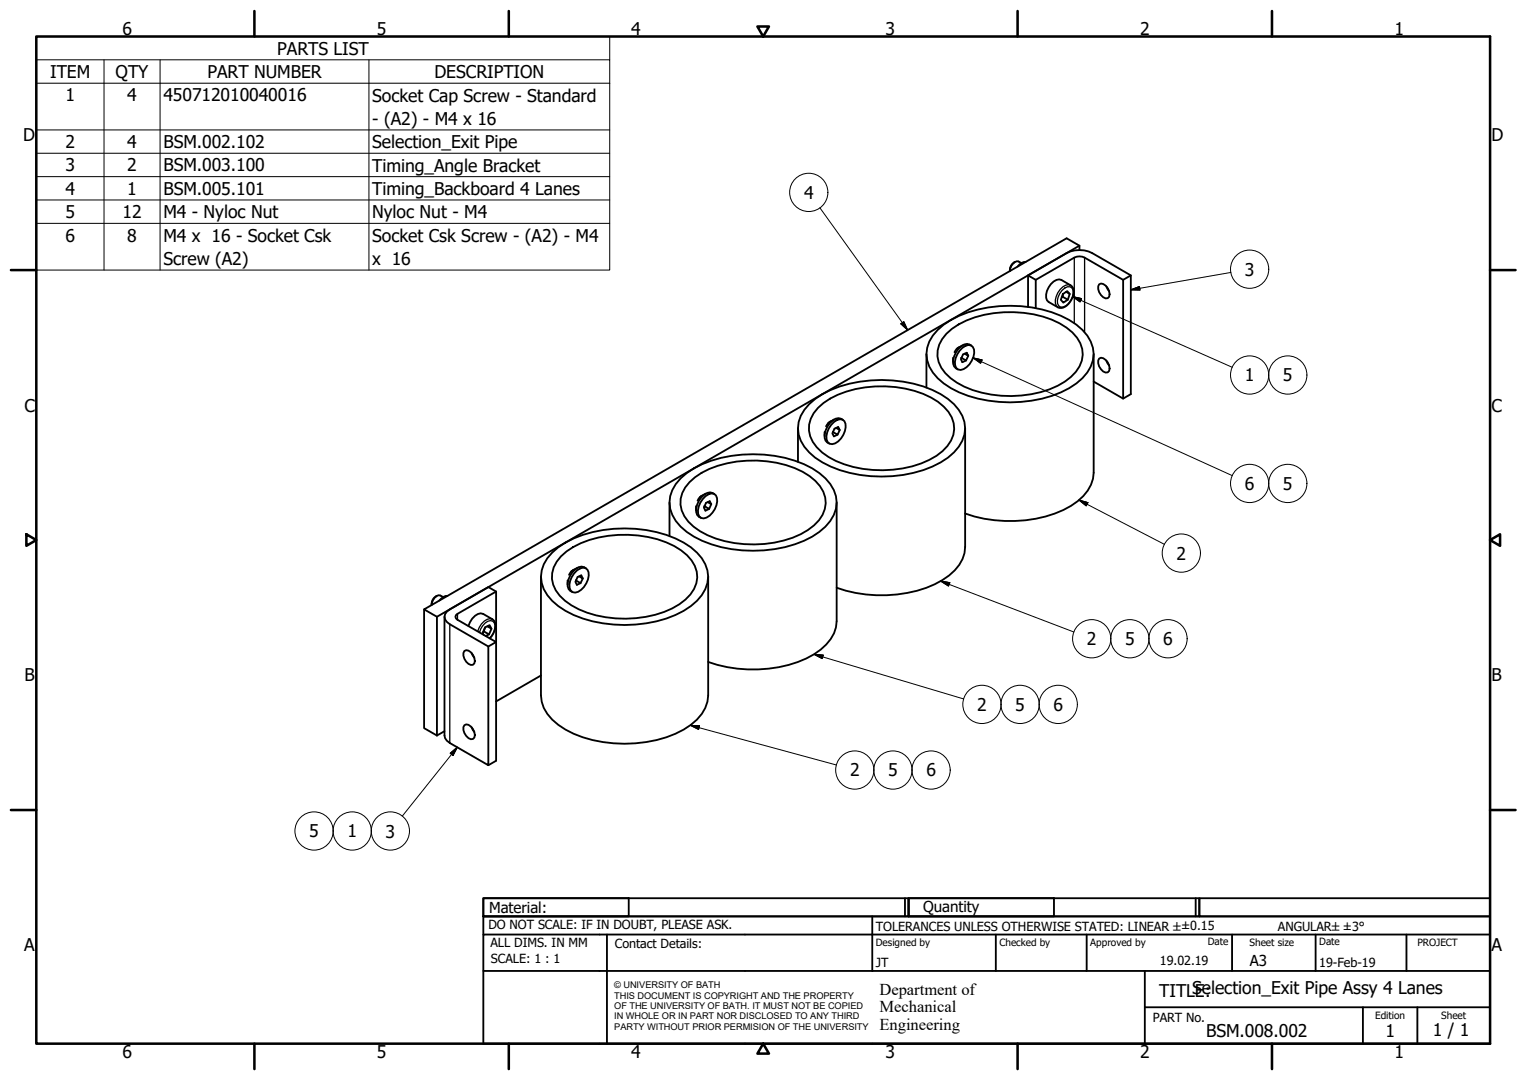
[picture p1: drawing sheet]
<svg xmlns="http://www.w3.org/2000/svg" width="420mm" height="297mm" viewBox="0 0 420 297" stroke-linecap="round" stroke-linejoin="round" font-family="sans-serif">
<!-- layer: Visible (ISO) -->
<g fill="none" stroke="#000" stroke-width=".51">
<path d="M279.3 72a2.51 2.51 0 0 0-1.4 2.5M281 72.4l-.7-.5a2.42 2.42 0 0 0-2.4 2.7M282.2 72a2.66 2.66 0 0 0-2.2 1.3M282.9 75.7v8.7M285 77v7.7M289.2 78.1a2.58 2.58 0 0 1 2.8-1.1l2.6 1.5a3.1 3.1 0 0 1 .1 4.1 3.1 3.1 0 0 1-3.6 1.9l-2.6-1.4a2.55 2.55 0 0 1-.4-3.1zM297 68.8v-1.2l-3.5-2.1-176.8 102.1 3.5 2v32.7M297 67.6l-176.8 102M302.4 78.2a1.77 1.77 0 0 1 2.4 1.1 2.02 2.02 0 0 1 0 2.7 2.48 2.48 0 0 1-2.6-2.5v-.8zM304.4 78.8l.8 1.3M309 77v32.6M311.1 75.7l-2.1 1.3-10.6-6.1a3.1 3.1 0 0 0-2.8 0l-10.6 6.1-2.1-1.3 10.6-6.1a7.8 7.8 0 0 1 7 0l10.6 6.1v32.7l-2.1 1.2-8.1-4.6"/>
<path d="M254.9 97.4v9.2M258 90.7a26.7 26.7 0 0 1 16.9-6.5 32.9 32.9 0 0 1 21.3 5.1 9.7 9.7 0 0 1 4.5 9.8 14 14 0 0 1-8.8 8.8 36.4 36.4 0 0 1-30.2-1.1 11.5 11.5 0 0 1-6.8-9.4 9.4 9.4 0 0 1 3.1-6.7zM260.4 91.8a25.5 25.5 0 0 1 18.6-5.9 25.4 25.4 0 0 1 16.1 5.5 7.7 7.7 0 0 1-.4 12.3 27.1 27.1 0 0 1-19.2 5.1 23.7 23.7 0 0 1-15.4-6.2 7.4 7.4 0 0 1 .3-10.8zM262.2 98.4v1.2M264.2 95.4a2.59 2.59 0 0 0-1.6 1.5M264.5 98.4h.1M264.6 98.4h.1M264.8 95.6a1.78 1.78 0 0 1 1.8-.7 1.78 1.78 0 0 1 1.4 1.3 5.4 5.4 0 0 1-3.7 5.6 1.69 1.69 0 0 1-1.6-2.3 6.2 6.2 0 0 1 2.1-3.9zM264.9 95l-1.7 1M265.4 97.3l1 .6-.4-.9-1 .5-.6 1.3 .4 .8 1-.4M266.4 97.9l-.6 1.3-1.2-.8M267.3 95.1a2.02 2.02 0 0 0-2.8 .1 5.1 5.1 0 0 0-2 5.6l1 .8"/>
<path d="M292.4 81.6l-.3 .1M292.4 81.6l1.4 .8M292.4 80.9l1.2-.8 .7 .7-.5 1.6-1.2 .8-.7-.7zM292.5 80.8l-.1 .8M293.3 80.3l1 .5M300.9 97.4v32.6a11.3 11.3 0 0 1-6.2 9.1 35.9 35.9 0 0 1-29.1 2.1M302.4 98.6a1.74 1.74 0 0 1 2.4 1.1 2.02 2.02 0 0 1 0 2.7 2.43 2.43 0 0 1-2.6-2.5v-.7zM304.4 99.2l.8 1.3M219.6 117.8v9.2M222.7 111.2a26.5 26.5 0 0 1 16.9-6.6 32.6 32.6 0 0 1 21.2 5.1 9.4 9.4 0 0 1 4 11.5 17.3 17.3 0 0 1-10.7 8.1 36.4 36.4 0 0 1-27.8-2.1 11.5 11.5 0 0 1-6.7-9.4 9.4 9.4 0 0 1 3.1-6.6zM225.1 112.2a23.5 23.5 0 0 1 15.7-5.9 29.1 29.1 0 0 1 17.3 4.2 9.4 9.4 0 0 1 4.5 7.5 10.6 10.6 0 0 1-6.9 8.5 31.3 31.3 0 0 1-27.8-.8 10.5 10.5 0 0 1-5.3-7.3 7.9 7.9 0 0 1 2.5-6.2zM226.9 118.8v1.2"/>
<path d="M228.8 115.8l-.8 .5-.7 1M229.2 118.8h.1M229.5 116a1.78 1.78 0 0 1 1.7-.7 1.78 1.78 0 0 1 1.4 1.3 5.3 5.3 0 0 1-3.6 5.6 1.69 1.69 0 0 1-1.6-2.2 5.9 5.9 0 0 1 2.1-4zM229.5 115.4l-1.6 1M230.1 117.7l1 .6-.5-.9-1 .5-.6 1.3 .4 .8 1.1-.4M231.1 118.3l-.6 1.3-1.3-.8M231.9 115.5a2.05 2.05 0 0 0-2.8 .1 5.1 5.1 0 0 0-1.9 5.6l1 .8M265.6 117.8v32.7a11.1 11.1 0 0 1-6.3 9 36 36 0 0 1-29.1 2.2M184.2 138.2v9.2M187.3 131.6a26.7 26.7 0 0 1 16.9-6.6 32.5 32.5 0 0 1 21.2 5.1 9.4 9.4 0 0 1 4 11.5 17.4 17.4 0 0 1-10.7 8.1 36.5 36.5 0 0 1-27.8-2.1 13.1 13.1 0 0 1-6.5-7.7 8.8 8.8 0 0 1 2.9-8.3zM189.7 132.6a22.2 22.2 0 0 1 13-5.7 29.5 29.5 0 0 1 20.1 4 8.4 8.4 0 0 1 4.1 9.1 13.3 13.3 0 0 1-8.8 7.9 31.6 31.6 0 0 1-25.5-1.8 9.2 9.2 0 0 1-5.3-8.9l.4-1.6 .8-1.5zM191.5 139.2v1.2"/>
<path d="M193.4 136.2a2.49 2.49 0 0 0-1.5 1.5M193.9 139.2h-.1M194.1 136.5a1.78 1.78 0 0 1 1.8-.8 1.78 1.78 0 0 1 1.4 1.3 5.3 5.3 0 0 1-3.7 5.6 1.69 1.69 0 0 1-1.6-2.2 6.1 6.1 0 0 1 2.1-3.9zM194.2 135.8l-1.7 1M194.7 138.1l1 .6-.4-.9-1 .5-.6 1.3 .4 .8 1-.4M195.7 138.7l-.6 1.3-1.3-.8M196.6 135.9a2.08 2.08 0 0 0-2.8 .1 5.1 5.1 0 0 0-2 5.6l1 .8M230.2 138.2v32.7a11.3 11.3 0 0 1-6.2 9.1 36.1 36.1 0 0 1-29.1 2.1M148.8 158.6v32.7a11.5 11.5 0 0 0 6.8 9.4 35.9 35.9 0 0 0 32.5 0 11.5 11.5 0 0 0 6.8-9.4v-32.7M151.9 152a26.7 26.7 0 0 1 16.9-6.6 32.9 32.9 0 0 1 21.3 5.1 9.7 9.7 0 0 1 4.5 9.8 14 14 0 0 1-8.8 8.8 36.4 36.4 0 0 1-30.2-1.1 11.5 11.5 0 0 1-6.8-9.4 9.4 9.4 0 0 1 3.1-6.6zM154.3 153a25.5 25.5 0 0 1 18.6-5.9 25.4 25.4 0 0 1 16.1 5.6 7.7 7.7 0 0 1-.4 12.2 27.1 27.1 0 0 1-19.2 5.2 23.7 23.7 0 0 1-15.4-6.2 7.4 7.4 0 0 1 .3-10.9zM156.2 159.6v1.2"/>
<path d="M158.1 156.6a2.59 2.59 0 0 0-1.5 1.5M158.5 159.6v.1M158.8 156.9a1.79 1.79 0 0 1 1.7-.8 1.79 1.79 0 0 1 1.4 1.3 5.4 5.4 0 0 1-3.6 5.6 1.69 1.69 0 0 1-1.6-2.2 6.2 6.2 0 0 1 2.1-3.9zM158.8 156.2l-1.7 1M159.4 158.5l1 .6-.5-.9-1 .5-.6 1.3 .4 .9 1-.5M160.4 159.1l-.7 1.3-1.2-.7M161.2 156.3a2.08 2.08 0 0 0-2.8 .2 5.1 5.1 0 0 0-1.9 5.5l1 .8M116.7 167.6v32.7l3.5 2M120.2 163.9a2.43 2.43 0 0 0-1.4 2.4M121.9 164.2l-.7-.4a2.41 2.41 0 0 0-2.4 2.6M123.1 163.9a2.77 2.77 0 0 0-2.2 1.3M127.8 179a1.75 1.75 0 0 1 2.3 1.1 1.96 1.96 0 0 1 0 2.7 2.69 2.69 0 0 1-2.3-3.8z"/>
<path d="M128.9 172.2a4.8 4.8 0 0 1 3.4-3.5l.6 .2 2.6 1.4a2.98 2.98 0 0 1 .2 4l-.9 1.3M129.8 179.6l.7 1.3M133.1 174.6l-.3-.5 .7-1.5 1.2-.7 .5 1-.6 1.6-1 .4M133.1 173.7h-.1M133.1 173.7l1.5 .8M133.5 172.5l-.4 1.2M134.1 172.3l1.1 .6M134.4 177.8l2.1-1.2v-13.9l-10.6 6.1-.6 .8 .6 .9 10.6 6.1v32.6l-2.1 1.3M136.5 162.7l-2.1-1.2-10.6 6.1a2.16 2.16 0 0 0-1.5 2 2.16 2.16 0 0 0 1.5 2.1l10.6 6.1v32.7l-10.6-6.1-1.3-1.4-.2-.7v-32.7M127.8 199.5a1.71 1.71 0 0 1 2.3 1 1.96 1.96 0 0 1 0 2.7 2.45 2.45 0 0 1-2.6-2.4v-.8zM148.8 185.8l-12.3 7.1M122.3 201.1l-2.1 1.2"/>
<path d="M129.8 200l.7 1.3"/>
</g>
<!-- layer: Visible Narrow (ISO) -->
<path d="M292.2 79.9a1.87 1.87 0 0 1 2.7-.7 3.9 3.9 0 0 1-3.1 5.3 1.96 1.96 0 0 1-.7-2.8zM294.6 78.5a2.48 2.48 0 0 0-2.9 1.1 3.6 3.6 0 0 0-.6 4.9M295.6 70.9v18M298.4 70.9v20.5M123.8 171.7v32.7M125.9 168.8v1.7M131.9 174a4.3 4.3 0 0 1 3.1-3.3l.6 .1a2.35 2.35 0 0 1 .2 3l-1.1 1.7M135.5 170.3a2.66 2.66 0 0 0-3 1.3l-1.1 2.1" fill="none" stroke="#000" stroke-width=".36"/>
<!-- layer: Visible (ISO) -->
<circle cx="193.8" cy="139.2" r=".25" fill="#000"/>
<!-- layer: Symbol (ISO) -->
<g fill="none" stroke="#000" stroke-width=".28">
<path d="M10 16.5v-6.5h157.8v6.5M10 16.5h157.8v6.4M10 16.5v57.8h157.8v-51.4M28.6 16.5v57.8M44 16.5v57.8M101.5 16.5v57.8M10 22.9h157.8M10 35.7h157.8M10 42.1h157.8M10 48.6h157.8M10 55h157.8M225.6 57.2l24.1 33.6"/>
<path d="M10 61.4h157.8M311.1 79.7l2.4-.9 .2 1zM338.7 74.9l-27.6 4.8M247.9 89.1l.8-.6 1 2.3zM267.7 98.4l2.5 .6-.4 .9zM267.7 98.4l71.4 32.4M295.1 81.6l2.5 .5-.4 .9zM295.1 81.6l43.9 19.4M296.9 137.5l2.4 .7-.4 .9zM296.9 137.5l23.5 12.2M258.8 159.8l2.5 .5-.3 .9zM258.8 159.8l36.7 14"/>
<path d="M224 180l2.5 .2-.3 1zM224 180l41.2 12.2M189.9 199.5l2.6 .2-.3 .9zM189.9 199.5l40.2 10.9M123.9 207.2l1.9-1.7-1.1 2.3zM125.8 205.5l-15.1 19"/>
<circle cx="222.5" cy="52.9" r="5.3"/>
<circle cx="343.8" cy="74" r="5.3"/>
<circle cx="343.8" cy="103.1" r="5.3"/>
<circle cx="354.3" cy="103.1" r="5.3"/>
<circle cx="343.8" cy="133" r="5.3"/>
<circle cx="354.3" cy="133" r="5.3"/>
<circle cx="325" cy="152.1" r="5.3"/>
<circle cx="300.4" cy="175.7" r="5.3"/>
<circle cx="310.9" cy="175.7" r="5.3"/>
<circle cx="321.4" cy="175.7" r="5.3"/>
<circle cx="270.2" cy="193.7" r="5.3"/>
<circle cx="280.7" cy="193.7" r="5.3"/>
<circle cx="291.2" cy="193.7" r="5.3"/>
<circle cx="235.2" cy="211.8" r="5.3"/>
<circle cx="245.7" cy="211.8" r="5.3"/>
<circle cx="256.2" cy="211.8" r="5.3"/>
<circle cx="86.4" cy="228.6" r="5.3"/>
<circle cx="96.9" cy="228.6" r="5.3"/>
<circle cx="107.4" cy="228.6" r="5.3"/>
</g>
<!-- layer: Border (ISO) -->
<g fill="none" stroke="#000" stroke-width=".7">
<path d="M10 10h400v277h-400zM70 3v7M140 3v7M208.4 7.3h3.2l-1.6 2.7zM280 3v7M350 3v7M3 74.3h7M410 74.3h7M7.3 146.9l2.7 1.6-2.7 1.6zM410 148.5l2.7-1.6v3.2zM3 222.8h7M410 222.8h7"/>
<path d="M70 287v7M140 287v7M210 287l1.6 2.8h-3.2zM280 287v7M350 287v7"/>
</g>
<!-- layer: Title (ISO) -->
<g fill="none" stroke="#000" stroke-width=".51">
<path d="M133 247h40v5h-40zM133 247h117v5h-117zM133 257v-5h277v5M133 257h277v30h-277zM167 257v30M240 252v15M249 247v5M250 247h40v5h-40zM250 247h80v5h-80zM274 257v10M299 257v10M329 247v5"/>
<path d="M330 247h80v5h-80zM339 257v10M362 257v10M387 257v10M133 267h277M315 277h95M315 267v20M375 277v10M390 277v10"/>
</g>
<!-- layer: Symbol (ISO) -->
<g fill="#000" stroke="#000" stroke-width=".28">
<path d="M311.1 79.7l2.4-.9zM311.1 79.7l2.4-.9 .2 1zM247.9 89.1l1.8 1.7zM247.9 89.1l.8-.6 1 2.3zM267.7 98.4l2.5 .6zM267.7 98.4l2.5 .6-.4 .9zM295.1 81.6l2.5 .5zM295.1 81.6l2.5 .5-.4 .9zM296.9 137.5l2.4 .7zM296.9 137.5l2.4 .7-.4 .9zM258.8 159.8l2.5 .5zM258.8 159.8l2.5 .5-.3 .9z"/>
<path d="M189.9 199.5l2.6 .2zM189.9 199.5l2.6 .2-.3 .9zM224 180l2.5 .2zM224 180l2.5 .2-.3 1zM125.8 205.5l-1.1 2.3zM123.9 207.2l1.9-1.7-1.1 2.3z"/>
</g>
<g font-size="4.8">
<text x="33.7" y="9.6">6</text>
<text x="103.7" y="9.6">5</text>
<text x="173.7" y="9.6">4</text>
<text x="243.7" y="9.6">3</text>
<text x="313.7" y="9.6">2</text>
<text x="383.7" y="9.6">1</text>
<text x="76.3" y="15">PARTS LIST</text>
<text x="13.8" y="21.4">ITEM</text>
<text x="31.8" y="21.5">QTY</text>
<text x="57.1" y="21.4">PART NUMBER</text>
<text x="119.5" y="21.5">DESCRIPTION</text>
<text x="18" y="27.9">1</text>
<text x="35" y="27.8">4</text>
<text x="45" y="27.9">450712010040016</text>
<text x="102.4" y="27.9">Socket Cap Screw - Standard</text>
<text x="102.4" y="34.3">- (A2) - M4 x 16</text>
<text x="6.3" y="38.9">D</text>
<text x="18" y="40.7">2</text>
<text x="35" y="40.7">4</text>
<text x="45" y="40.7">BSM.002.102</text>
<text x="102.4" y="40.8">Selection_Exit Pipe</text>
<text x="410.4" y="38.9">D</text>
<text x="18" y="47.1">3</text>
<text x="35" y="47.1">2</text>
<text x="45" y="47.1">BSM.003.100</text>
<text x="102.4" y="47.2">Timing_Angle Bracket</text>
<text x="18" y="53.5">4</text>
<text x="35" y="53.5">1</text>
<text x="45" y="53.6">BSM.005.101</text>
<text x="102.4" y="53.6">Timing_Backboard 4 Lanes</text>
<text x="18" y="60">5</text>
<text x="33.7" y="60">12</text>
<text x="221.2" y="54.7">4</text>
<text x="45" y="60">M4 - Nyloc Nut</text>
<text x="102.4" y="60">Nyloc Nut - M4</text>
<text x="18" y="66.4">6</text>
<text x="35" y="66.4">8</text>
<text x="45" y="66.5">M4 x 16 - Socket Csk</text>
<text x="102.4" y="66.5">Socket Csk Screw - (A2) - M4</text>
<text x="45" y="72.9">Screw (A2)</text>
<text x="102.4" y="72.9">x 16</text>
<text x="342.5" y="75.8">3</text>
<text x="342.5" y="104.9">1</text>
<text x="353" y="104.9">5</text>
<text x="6.7" y="113.2">C</text>
<text x="410.4" y="113.2">C</text>
<text x="342.5" y="134.8">6</text>
<text x="353" y="134.7">5</text>
<text x="323.7" y="153.9">2</text>
<text x="299.1" y="177.5">2</text>
<text x="309.6" y="177.4">5</text>
<text x="320.1" y="177.5">6</text>
<text x="6.8" y="187.4">B</text>
<text x="410.4" y="187.4">B</text>
<text x="268.9" y="195.5">2</text>
<text x="279.4" y="195.5">5</text>
<text x="289.9" y="195.5">6</text>
<text x="233.9" y="213.6">2</text>
<text x="244.4" y="213.5">5</text>
<text x="254.9" y="213.6">6</text>
<text x="85.1" y="230.3">5</text>
<text x="95.6" y="230.3">1</text>
<text x="106.1" y="230.3">3</text>
<text x="6.7" y="261.7">A</text>
<text x="410.4" y="261.7">A</text>
<text x="319" y="274.2">TITLSEe:lection_Exit Pipe Assy 4 Lanes</text>
<text x="331.9" y="285.3">BSM.008.002</text>
<text x="381.2" y="285.3">1</text>
<text x="394.2" y="285">1 / 1</text>
<text x="33.7" y="291">6</text>
<text x="103.7" y="290.9">5</text>
<text x="173.7" y="290.9">4</text>
<text x="243.7" y="291">3</text>
<text x="313.7" y="291">2</text>
<text x="383.7" y="290.9">1</text>
</g>
<g font-size="4.6">
<text x="242" y="273.7">Department of</text>
<text x="242" y="278.4">Mechanical</text>
<text x="242" y="283.2">Engineering</text>
</g>
<g font-size="4.1">
<text x="134.6" y="251.1">Material:</text>
<text x="254" y="250.8">Quantity</text>
<text x="343.9" y="265.6">A3</text>
</g>
<g font-size="3.5">
<text x="134.4" y="255.6">DO NOT SCALE: IF IN DOUBT, PLEASE ASK.</text>
<text x="241" y="256">TOLERANCES UNLESS OTHERWISE STATED: LINEAR ±±0.15</text>
<text x="351.6" y="256">ANGULAR±±3°</text>
<text x="134.9" y="260.6">ALL DIMS. IN MM</text>
<text x="169.2" y="260.6">Contact Details:</text>
<text x="135.1" y="264.8">SCALE: 1 : 1</text>
<text x="241" y="266">JT</text>
<text x="319.2" y="265.5">19.02.19</text>
<text x="363" y="266">19-Feb-19</text>
<text x="317.2" y="281.2">PART No.</text>
</g>
<g font-size="2.8">
<text x="241" y="260.1">Designed by</text>
<text x="275" y="260.1">Checked by</text>
<text x="300" y="260.1">Approved by</text>
<text x="332.3" y="260">Date</text>
<text x="343.8" y="260.1">Sheet size</text>
<text x="363" y="260">Date</text>
<text x="390" y="260.1">PROJECT</text>
<text x="378.4" y="280.1">Edition</text>
<text x="396.6" y="280.1">Sheet</text>
</g>
<g font-size="2.5">
<text x="169" y="271.9">© UNIVERSITY OF BATH</text>
<text x="169" y="274.7">THIS DOCUMENT IS COPYRIGHT AND THE PROPERTY</text>
<text x="169" y="277.5">OF THE UNIVERSITY OF BATH. IT MUST NOT BE COPIED</text>
<text x="169" y="280.4">IN WHOLE OR IN PART NOR DISCLOSED TO ANY THIRD</text>
<text x="169" y="283.2">PARTY WITHOUT PRIOR PERMISION OF THE UNIVERSITY</text>
</g>
</svg>
